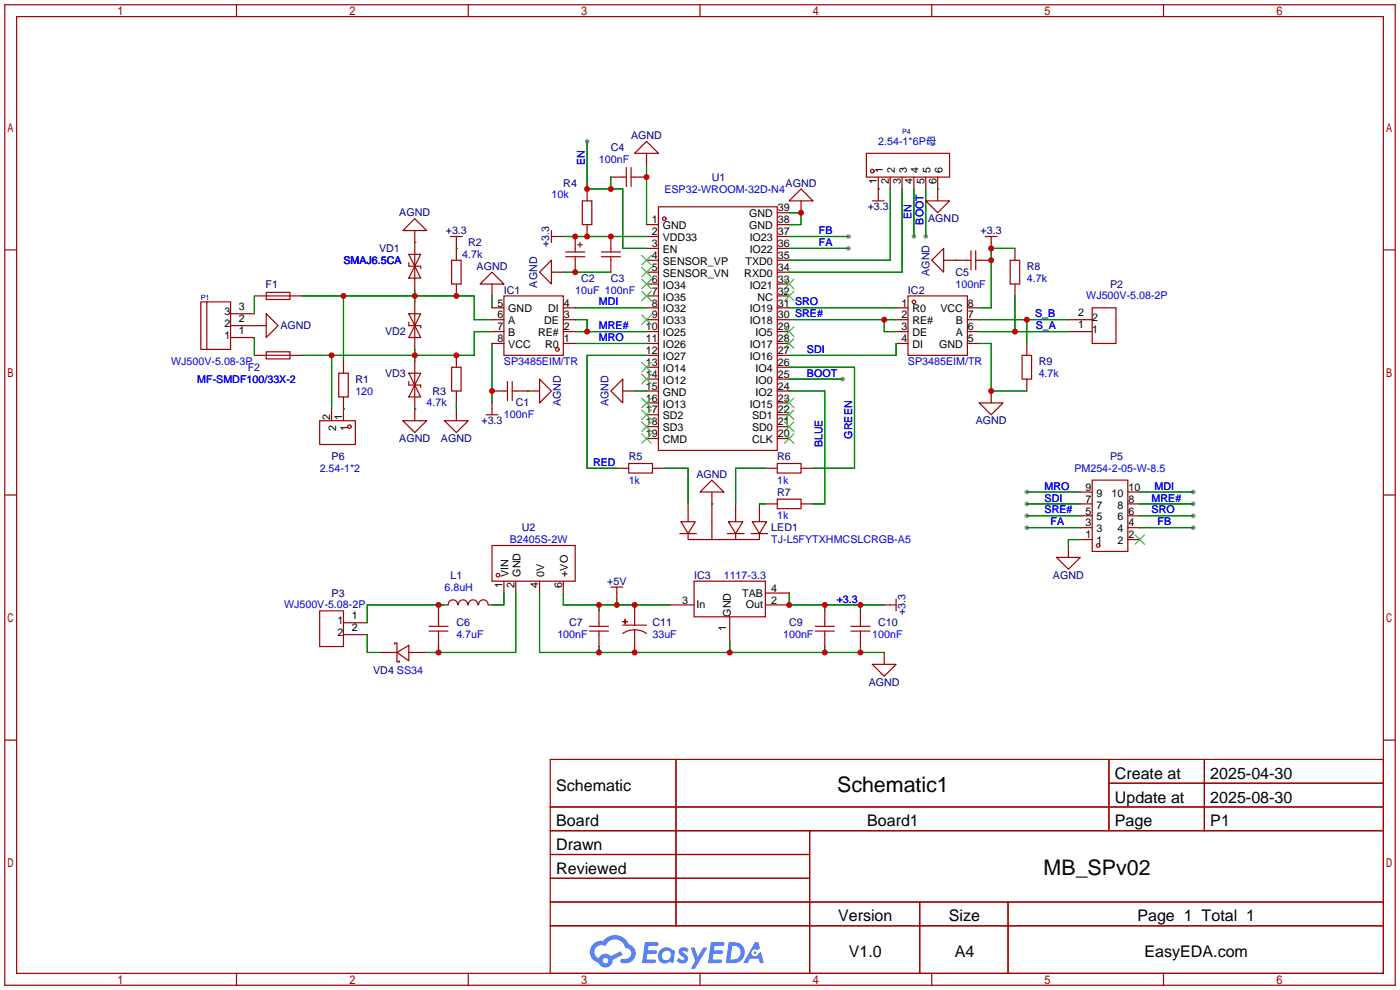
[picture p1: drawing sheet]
<svg xmlns="http://www.w3.org/2000/svg" width="299mm" height="212mm" viewBox="0 0 299 212" stroke-linecap="round" stroke-linejoin="round" font-family="sans-serif">
<g fill="#999">
<circle cx="180.1" cy="81" r=".51"/>
<circle cx="181.4" cy="53.1" r=".51"/>
<circle cx="181.4" cy="50.5" r=".51"/>
<circle cx="195.3" cy="50.5" r=".51"/>
<circle cx="197.9" cy="50.5" r=".51"/>
<circle cx="125.5" cy="30.2" r=".51"/>
<circle cx="255" cy="105.2" r=".51"/>
<circle cx="219.5" cy="105.2" r=".51"/>
<circle cx="255" cy="107.7" r=".51"/>
<circle cx="219.5" cy="107.7" r=".51"/>
<circle cx="255" cy="110.2" r=".51"/>
<circle cx="219.5" cy="110.2" r=".51"/>
<circle cx="219.5" cy="112.8" r=".51"/>
<circle cx="255" cy="112.8" r=".51"/>
</g>
<g fill="none" stroke="#a10000" stroke-width=".25">
<path d="M1 1h297.2v209.6h-297.2zM3.6 3.6h292.1v204.4h-292.1zM50.5 1v2.6M100.1 1v2.6M149.6 1v2.6M199.1 1v2.6M248.7 1v2.6M1 53.4h2.6M295.7 53.4h2.5M1 105.8h2.6M295.7 105.8h2.5M1 158.2h2.6"/>
<path d="M295.7 158.2h2.5M117.6 162.3h178.1v45.7h-178.1zM117.6 172.5h178.1M117.6 177.5h178.1M144.5 162.3v35.6M173 177.5v30.5M237 162.3v15.2M237 167.4h58.7M257.4 162.3v15.2M117.6 182.6h55.4M117.6 192.8h178.1M117.6 187.7h55.4"/>
<path d="M117.6 197.9h178.1M196.6 192.8v15.2M215.4 192.8v15.2M50.5 208v2.6M100.1 208v2.6M149.6 208v2.6M199.1 208v2.6M248.7 208v2.6"/>
</g>
<g fill="#5487ff">
<path d="M145.3 202.7a1.3 1.3 0 0 1 1.9 .3l-.4 .6a.54 .54 0 0 0-.9-.2l.1 .2a1.34 1.34 0 0 1 .9 1.8 1.47 1.47 0 0 1-2.3-.1l.5-.6 .8 .5a.31 .31 0 0 0 .4-.3 .31 .31 0 0 0-.3-.4 1.12 1.12 0 0 1-.7-1.8z"/>
<path d="M147.6 202.5h.9l.6 2 1.2-2h.9l-2.7 4.6h-.9l1-1.7z"/>
<path d="M137.8 201.4h1.7a1.31 1.31 0 0 1 1.2 .2 .4 .4 0 0 1-.3 .5l-1.8 .1-.1 .9h1.6a.4 .4 0 0 1 .4 .4 .4 .4 0 0 1-.5 .4h-1.6l-.2 1.2h1.4a.46 .46 0 0 1 .5 0 .46 .46 0 0 1 .1 .5l-.4 .2h-2.6z"/>
<path d="M151.9 201.4h1.7a1.32 1.32 0 0 1 1.2 .2 .39 .39 0 0 1-.3 .5l-1.8 .1-.1 .9h1.6a.4 .4 0 0 1 .4 .4 .4 .4 0 0 1-.4 .4h-1.7l-.2 1.2h1.4a.46 .46 0 0 1 .5 0 .46 .46 0 0 1 .1 .5l-.4 .2h-2.6z"/>
<path d="M161.3 201.4h.8l.3 1.3-.6 .4a.75 .75 0 0 0-1.1 .3 .75 .75 0 0 0 .5 1 .75 .75 0 0 0 .9-.7l.5-.2 .6 2.3h-.8l-.3-.9h-1.8l-.5 .9h-1z"/>
<path d="M155.7 201.4l-.6 4.4h1.5a2.27 2.27 0 0 0 2.6-2.2 2.27 2.27 0 0 0-2.7-2.2zM156.5 202.1a1.5 1.5 0 0 1 1.8 1.6 1.5 1.5 0 0 1-1.9 1.4h-.3z"/>
<path d="M141.2 203a1.6 1.6 0 0 0-.3 2.3 1.6 1.6 0 0 0 2.3 .2l.7 .3 .3-2.4-.1-.3-.5-.1a1.58 1.58 0 0 0-2.4 0zM141.8 203.5a.98 .98 0 0 1 1.6 .4 .98 .98 0 0 1-1.1 1.3 .94 .94 0 0 1-.9-.7 .94 .94 0 0 1 .4-1z"/>
<path d="M126.8 201.8a2.37 2.37 0 0 0 1.1 4 1.54 1.54 0 0 0 1.8 1 1.54 1.54 0 0 0 1.2-1.6l2.2-1.1-.5-.8-2 1a1.57 1.57 0 0 0-2.7 .5 1.5 1.5 0 0 1-.7-2.1 1.5 1.5 0 0 1 2.2-.5 2.23 2.23 0 0 1 2.3-1.4 2.23 2.23 0 0 1 2 1.8 1.16 1.16 0 0 1 1.2 1.1 1.16 1.16 0 0 1-1.1 1.2h-.7a.47 .47 0 0 0-.5 .4 .47 .47 0 0 0 .4 .5 2.17 2.17 0 0 0 2.5-.9 2.17 2.17 0 0 0-.3-2.7l-.8-.4a3.2 3.2 0 0 0-5.5-.7l-1.1 .1zM128.8 205.3a.6 .6 0 0 1 1.2 0 .6 .6 0 0 1-1.2 0z"/>
<circle cx="161.4" cy="203.6" r=".28"/>
</g>
<g fill="none" stroke="#a10000" stroke-width=".25">
<path d="M130.6 37.8h3.3M133.9 35.8v4.1M134.9 37.8h3.3M134.9 35.8v4.1M138.2 30.2l2.5 2.6h-5.1zM138.2 32.8v2.5M185.2 32.8h17.7v5h-17.7zM187.7 37.8v5.1M190.2 37.8v2.6M192.8 37.8v2.6M195.3 37.8v2.6M197.9 37.8v2.6"/>
<path d="M200.4 37.8v5.1M87.4 54.4h2.5l-1.3 2.5zM87.4 56.1v.8h2.5v.5M88.6 46.7l2.6 2.6h-5.1zM88.6 56.9l1.3 2.5h-2.5zM88.6 49.3v12.7M96.3 50.5h2.5M96.5 55.6h2.1v5.1h-2.1zM97.5 50.5v5.1M105.2 58.2l2.5 2.5h-5.1zM117.9 55.6v5.1l-2.6-2.5zM117.9 50.5h2.5"/>
<path d="M117.9 58.2h2.5M117.9 49.3v2.5M120.9 53.8h4.1M120.9 54.9h4.1M122.9 50.5v3.3M122.9 54.9v3.3M123.4 52.3h1.1M124 51.8v1M124.5 42.9h2v5.1h-2zM125.5 40.4v2.5M125.5 48v2.5M128.5 53.8h4.1"/>
<path d="M128.5 54.9h4.1M130.6 50.5v3.3M130.6 54.9v3.3M138.2 48h2.5M138.2 50.5h2.5M138.2 53.1h2.5M138.2 55.6h2.5M138.2 58.2h2.5M140.7 44.2h25.4v52.1h-25.4zM166.1 45.5h2.6M166.1 48h2.6M166.1 50.5h2.6"/>
<path d="M166.1 53.1h2.6M166.1 55.6h2.6M166.1 58.2h2.6M168.7 42.9l2.5-2.5 2.5 2.5zM171.2 42.9v2.6M186.4 42.9h2.6M197.9 42.9h5l-2.5 2.6zM201.7 53.1v5.1l-2.6-2.6zM201.7 55.6h5.8M207.5 53.6v4.1M208.5 55.6h3.3M208.5 53.6v4.1"/>
<path d="M210.6 50.5h2.5M211.8 50.5v2.6M215.9 55.6h2v5.1h-2zM216.9 53.1v2.5M44.2 64.5h5.1v10.2h-5.1zM44.2 64.5h-1.3v10.2h1.3M49.3 72.1h5.1M49.3 69.6h7.6M49.3 67.1h5.1M54.4 63.2h10.1M54.4 75.9h10.1M56.9 62.5h5.1v1.5h-5.1z"/>
<path d="M56.9 75.2h5.1v1.5h-5.1zM56.9 67.1l2.5 2.5-2.5 2.5zM72.4 79.8h2v5h-2zM73.4 77.2v2.6M87.4 67.1h2.5l-1.3 2.5zM87.4 79.8h2.5l-1.3 2.5zM87.4 68.8v.8h2.5v.5M88.6 69.6l1.3 2.5h-2.5zM88.6 64.5v10.2M88.6 77.2v12.7M96.5 78.5h2.1v5.1h-2.1zM97.5 60.7v2.5"/>
<path d="M97.5 75.9v2.6M105.2 65.8h2.5M105.2 68.3h2.5M105.2 70.9h2.5M105.2 73.4h2.5M105.2 60.7v2.5M107.7 63.2h12.7v12.7h-12.7zM120.4 65.8h2.5M120.4 68.3h2.5M120.4 70.9h2.5M120.4 73.4h2.5M138.2 60.7h2.5"/>
<path d="M138.2 63.2h2.5M138.2 65.8h2.5M138.2 68.3h2.5M138.2 70.9h2.5M138.2 73.4h2.5M138.2 75.9h2.5M138.2 78.5h2.5M166.1 60.7h2.6M166.1 63.2h2.6M166.1 65.8h2.6M166.1 68.3h2.6M166.1 70.9h2.6"/>
<path d="M166.1 73.4h2.6M166.1 75.9h2.6M166.1 78.5h2.6M191.5 65.8h2.6M191.5 68.3h2.6M191.5 70.9h2.6M191.5 73.4h2.6M194.1 63.2h12.7v12.7h-12.7zM206.8 65.8h2.5M206.8 68.3h2.5M206.8 70.9h2.5M206.8 73.4h2.5"/>
<path d="M216.9 60.7v2.5M218.4 75.9h2.1v5.1h-2.1zM219.5 73.4v2.5M228.3 68.3h5.1M228.3 70.9h5.1M233.4 65.8h5.1v7.6h-5.1zM68.3 89.9h7.6v5.1h-7.6zM70.9 87.4v2.5M73.4 84.8v5.1M86.1 89.9h5.1l-2.6 2.6zM87.4 81.5v.8h2.5v.5M88.6 82.3l1.3 2.5h-2.5z"/>
<path d="M95 89.9h5.1l-2.6 2.6zM97.5 83.6v2.5M97.5 87.4v2.5M103.9 88.6h2.5M105.2 83.6h3.3M105.2 86.1v2.5M108.5 81.5v4.1M109.5 83.6h5.8M109.5 81.5v4.1M115.3 81l2.6 2.6-2.6 2.5zM130.6 83.6l2.5-2.6v5.1zM133.1 83.6h2.5"/>
<path d="M134.4 99.1h5v2h-5zM138.2 81h2.5M138.2 83.6h2.5M138.2 86.1h2.5M138.2 88.6h2.5M138.2 91.2h2.5M138.2 93.7h2.5M166.1 99.1h5.1v2h-5.1zM166.1 81h2.6M166.1 83.6h2.6M166.1 86.1h2.6M166.1 88.6h2.6"/>
<path d="M166.1 91.2h2.6M166.1 93.7h2.6M209.3 86.1h5.1l-2.6 2.5zM211.8 83.6v2.5M219.5 81v2.6M105.2 116.6h17.7v7.6h-17.7zM131.8 100.1h2.6M139.4 100.1h2.6M145.3 114h3.5M145.5 111.5h3.1l-1.5 2.5zM147.1 114v1.3h15.2v-1.3M147.1 107.7v3.8"/>
<path d="M149.6 105.2l2.5-2.6 2.6 2.6zM152.1 105.2v10.1M155.4 114h3.6M155.7 111.5h3l-1.5 2.5zM157.2 107.7v3.8M157.2 114v1.3M160.5 114h3.6M160.8 111.5h3l-1.5 2.5zM162.3 107.7v3.8M163.6 100.1h2.5M163.6 107.7h2.5M166.1 106.7h5.1v2h-5.1z"/>
<path d="M171.2 100.1h2.5M171.2 107.7h2.5M225.8 119.1h5.1l-2.6 2.6zM228.3 116.6v2.5M230.9 107.7h2.5M230.9 115.3h2.5M230.9 105.2h2.5M230.9 112.8h2.5M230.9 110.2h2.5M233.4 102.6h7.6v15.3h-7.6zM241 107.7h2.6M241 115.3h2.6"/>
<path d="M241 105.2h2.6M241 112.8h2.6M241 110.2h2.6M68.3 130.6h5.1v7.6h-5.1zM73.4 133.1h5.1M73.4 135.6h5.1M81 139.4h3.8M84.3 137.7v-.3h.5v2M84.8 139.4l2.6-1.5v3.3zM84.8 139.4v2.1h.5v-.3M87.4 139.4h3.8M91.7 134.9h4.1"/>
<path d="M91.7 133.9h4.1M93.7 129.3v4.6M93.7 134.9v4.5M95 129.3h.8M95.8 129.3a1.01 1.01 0 0 1 1-1.1 1.01 1.01 0 0 1 1 1.1M97.9 129.3a1.01 1.01 0 0 1 1.1-1.1 1.01 1.01 0 0 1 1 1.1M100.1 129.3a1.01 1.01 0 0 1 1-1.1 1.01 1.01 0 0 1 1 1.1M102.3 129.3a1.01 1.01 0 0 1 1-1.1 1.01 1.01 0 0 1 1 1.1M104.4 129.3h.8M107.7 124.2v2.5M110.2 124.2v2.5M115.3 124.2v2.5"/>
<path d="M120.4 124.2v2.5M126 134.9h4M126 133.9h4M128 130.6v3.3M128 134.9v3.3M130.6 125.5h2.5M131.8 125.5v2.5M133.1 132.8l1 .1zM133.1 133.6h5.1M133.6 132.3v1.1zM135.6 134.6l-1 .1-1.5 .7M135.6 134.6l1.6 .3 1 .5"/>
<path d="M135.6 129.3v4.3M135.6 134.6v4.8M143.3 129.3h5M148.3 124.2h15.3v7.6h-15.3zM156 131.8v5.1M163.6 129.3h5.1M163.6 126.7h5.1M174.2 134.9h4.1M174.2 133.9h4.1M176.3 130.6v3.3M176.3 134.9v3.3M181.9 134.9h4"/>
<path d="M181.9 133.9h4M183.9 130.6v3.3M183.9 134.9v3.3M189 139.4v2.6M189 129.3h2.5M191.5 128v2.6M186.4 142h5.1l-2.5 2.5z"/>
<circle cx="186.4" cy="36.6" r=".38"/>
<circle cx="142" cy="46.7" r=".38"/>
<circle cx="119.1" cy="74.7" r=".38"/>
<circle cx="195.3" cy="64.5" r=".38"/>
<circle cx="74.7" cy="91.2" r=".38"/>
<circle cx="234.7" cy="116.6" r=".38"/>
<circle cx="106.4" cy="122.9" r=".38"/>
</g>
<g fill="none" stroke="#3c3" stroke-width=".25">
<path d="M137.2 59.7l2 2M137.2 57.2l2 2M137.2 54.6l2 2M139.2 59.7l-2 2M139.2 57.2l-2 2M139.2 54.6l-2 2M167.6 59.7l2.1 2M169.7 59.7l-2.1 2M137.2 77.5l2 2M137.2 67.3l2 2M137.2 62.2l2 2.1M139.2 77.5l-2 2"/>
<path d="M139.2 67.3l-2 2M139.2 62.2l-2 2.1M167.6 62.2l2.1 2.1M167.6 69.8l2.1 2.1M167.6 72.4l2.1 2M169.7 62.2l-2.1 2.1M169.7 69.8l-2.1 2.1M169.7 72.4l-2.1 2M137.2 92.7l2 2M137.2 90.2l2 2M137.2 87.6l2 2.1M137.2 85.1l2 2"/>
<path d="M137.2 80l2 2M139.2 90.2l-2 2M139.2 92.7l-2 2M139.2 87.6l-2 2.1M139.2 85.1l-2 2M139.2 80l-2 2M167.6 85.1l2.1 2M167.6 87.6l2.1 2.1M167.6 90.2l2.1 2M167.6 92.7l2.1 2M169.7 85.1l-2.1 2M169.7 87.6l-2.1 2.1"/>
<path d="M169.7 90.2l-2.1 2M169.7 92.7l-2.1 2M242.6 114.3l2 2M244.6 114.3l-2 2"/>
</g>
<g fill="none" stroke="#008700" stroke-width=".25">
<path d="M125.5 30.2v10.2h7.6v12.7h5.1M130.6 37.8v2.6M138.2 35.3v12.7M88.6 51.8h.1M97.5 53.1h.1M120.4 50.5h17.8M120.4 58.2h10.2M168.7 45.5h2.5v2.5h-2.5M168.7 53.1h12.7M168.7 50.5h12.7M187.7 40.4h.1M190.2 40.4v15.2h-21.5"/>
<path d="M192.8 40.4v17.8h-24.1M195.3 40.4v10.1M197.9 40.4v10.1M200.4 40.4h.1M204.2 55.6h.1M216.9 53.1h-5.1v12.7h-2.5M54.4 69.6h.1M54.4 63.2v3.9M54.4 72.1v3.8M64.5 63.2h36.8v5.1h3.9M70.9 75.9v11.5M73.4 63.2v14"/>
<path d="M88.6 62v2.5M88.6 74.7v2.5M105.2 63.2v2.6M105.2 73.4v12.7M105.2 70.9h-3.9v5h-36.8M122.9 65.8h15.3M122.9 70.9h15.3M122.9 68.3h2.6v2.6M122.9 73.4h15.3M138.2 75.9h-12.7v24.2h6.3M168.7 65.8h22.8M168.7 68.3h22.8"/>
<path d="M168.7 78.5h13.9v21.6h-8.9M189 68.3v2.6h2.5M191.5 73.4v2.5h-22.8M209.3 73.4h2.5v10.2h7.7M209.3 70.9h19M209.3 68.3h19M216.9 63.2v7.7M219.5 68.3v5.1M73.4 87.4h.1M88.6 87.4h.1M97.5 86.1v1.3M112.8 83.6h.1"/>
<path d="M135.6 83.6h2.6M168.7 83.6h7.6v24.1h-2.6M168.7 81h11.4M142 100.1h5.1v7.6M152.1 107.7h.1M162.3 107.7h1.3M163.6 100.1h-6.4v7.6M219.5 107.7h11.4M219.5 105.2h11.4M219.5 110.2h11.4M219.5 112.8h11.4M230.9 115.3h-2.6v1.3"/>
<path d="M243.6 107.7h11.4M243.6 105.2h11.4M243.6 110.2h11.4M243.6 112.8h11.4M78.5 135.6v3.8h2.5M95 129.3h-16.5v3.8M107.7 126.7v2.6h-2.5M110.2 126.7v12.7h-19M115.3 126.7v12.7h73.7M120.4 126.7v2.6h22.9M128 129.3v1.3M128 138.2v1.2"/>
<path d="M131.8 128v1.3M156 136.9v2.5M168.7 126.7v2.6h20.3M176.3 129.3v1.3M176.3 138.2v1.2M183.9 129.3v1.3M183.9 138.2v1.2"/>
</g>
<g fill="#c00">
<circle cx="138.2" cy="37.8" r=".63"/>
<circle cx="171.2" cy="45.5" r=".63"/>
<circle cx="125.5" cy="70.9" r=".63"/>
<circle cx="105.2" cy="83.6" r=".63"/>
<circle cx="131.8" cy="129.3" r=".63"/>
<circle cx="128" cy="129.3" r=".63"/>
<circle cx="135.6" cy="129.3" r=".63"/>
<circle cx="135.6" cy="139.4" r=".63"/>
<circle cx="128" cy="139.4" r=".63"/>
<circle cx="156" cy="139.4" r=".63"/>
<circle cx="176.3" cy="139.4" r=".63"/>
<circle cx="183.9" cy="139.4" r=".63"/>
<circle cx="176.3" cy="129.3" r=".63"/>
<circle cx="183.9" cy="129.3" r=".63"/>
<circle cx="168.7" cy="129.3" r=".63"/>
<circle cx="93.7" cy="129.3" r=".63"/>
<circle cx="88.6" cy="63.2" r=".63"/>
<circle cx="97.5" cy="63.2" r=".63"/>
<circle cx="73.4" cy="63.2" r=".63"/>
<circle cx="88.6" cy="75.9" r=".63"/>
<circle cx="97.5" cy="75.9" r=".63"/>
<circle cx="70.9" cy="75.9" r=".63"/>
<circle cx="122.9" cy="50.5" r=".63"/>
<circle cx="125.5" cy="50.5" r=".63"/>
<circle cx="130.6" cy="50.5" r=".63"/>
<circle cx="122.9" cy="58.2" r=".63"/>
<circle cx="125.5" cy="40.4" r=".63"/>
<circle cx="130.6" cy="40.4" r=".63"/>
<circle cx="211.8" cy="83.6" r=".63"/>
<circle cx="189" cy="68.3" r=".63"/>
<circle cx="219.5" cy="68.3" r=".63"/>
<circle cx="216.9" cy="70.9" r=".63"/>
<circle cx="211.8" cy="53.1" r=".63"/>
<circle cx="211.8" cy="55.6" r=".63"/>
<circle cx="93.7" cy="139.4" r=".63"/>
</g>
<g font-size="4.6">
<text x="178.9" y="169.3">Schematic1</text>
<text x="223" y="187.1">MB_SPv02</text>
</g>
<g font-size="3.4">
<text x="238.3" y="166.4">Create at</text>
<text x="258.7" y="166.4">2025-04-30</text>
<text x="118.9" y="169">Schematic</text>
<text x="238.3" y="171.5">Update at</text>
<text x="258.7" y="171.5">2025-08-30</text>
<text x="118.9" y="176.6">Board</text>
<text x="185.3" y="176.6">Board1</text>
<text x="238.3" y="176.6">Page</text>
<text x="258.7" y="176.6">P1</text>
<text x="118.9" y="181.7">Drawn</text>
<text x="118.9" y="186.8">Reviewed</text>
<text x="179.1" y="196.9">Version</text>
<text x="202.8" y="196.9">Size</text>
<text x="243.1" y="196.9">Page 1 Total 1</text>
<text x="181.4" y="204.5">V1.0</text>
<text x="204" y="204.5">A4</text>
<text x="244.6" y="204.5">EasyEDA.com</text>
</g>
<g font-size="2.3" fill="#000080">
<text x="134.9" y="29.7">AGND</text>
<text x="130.6" y="32.3">C4</text>
<text x="120.4" y="39.9">R4</text>
<text x="152.1" y="38.6">U1</text>
<text x="167.9" y="39.9">AGND</text>
<text x="85.3" y="46.2">AGND</text>
<text x="185.4" y="45">+3.3</text>
<text x="198.4" y="47.5">AGND</text>
<text x="81" y="53.8">VD1</text>
<text x="95.3" y="50">+3.3</text>
<text x="100.1" y="52.6">R2</text>
<text x="117.3" y="52.8" transform="rotate(-90 117.3 52.8)">+3.3</text>
<text x="209.6" y="50">+3.3</text>
<text x="101.9" y="57.7">AGND</text>
<text x="198.6" y="58.9" transform="rotate(-90 198.6 58.9)">AGND</text>
<text x="204.2" y="58.9">C5</text>
<text x="219.5" y="57.7">R8</text>
<text x="56.8" y="61.5">F1</text>
<text x="107.7" y="62.7">IC1</text>
<text x="114.8" y="61.5" transform="rotate(-90 114.8 61.5)">AGND</text>
<text x="124.2" y="60.2">C2</text>
<text x="130.6" y="60.2">C3</text>
<text x="194.1" y="62.7">IC2</text>
<text x="237.2" y="61.5">P2</text>
<text x="59.9" y="70.4">AGND</text>
<text x="82.3" y="71.6">VD2</text>
<text x="222" y="78">R9</text>
<text x="53" y="79.2">F2</text>
<text x="75.9" y="81.8">R1</text>
<text x="82.3" y="80.5">VD3</text>
<text x="92.5" y="84.3">R3</text>
<text x="110.2" y="86.9">C1</text>
<text x="119.9" y="86.9" transform="rotate(-90 119.9 86.9)">AGND</text>
<text x="130" y="86.9" transform="rotate(-90 130 86.9)">AGND</text>
<text x="85.3" y="94.5">AGND</text>
<text x="94.2" y="94.5">AGND</text>
<text x="102.9" y="90.7">+3.3</text>
<text x="208.5" y="90.7">AGND</text>
<text x="70.9" y="98.3">P6</text>
<text x="134.4" y="98.3">R5</text>
<text x="166.1" y="98.3">R6</text>
<text x="237.2" y="98.3">P5</text>
<text x="148.8" y="102.1">AGND</text>
<text x="166.1" y="105.9">R7</text>
<text x="111.5" y="113.5">U2</text>
<text x="164.8" y="113.5">LED1</text>
<text x="96.3" y="123.7">L1</text>
<text x="129.8" y="125">+5V</text>
<text x="148.3" y="123.7">IC3</text>
<text x="225" y="123.7">AGND</text>
<text x="70.9" y="127.5">P3</text>
<text x="193.5" y="131.5" transform="rotate(-90 193.5 131.5)">+3.3</text>
<text x="97.5" y="133.9">C6</text>
<text x="121.7" y="133.9">C7</text>
<text x="139.4" y="133.9">C11</text>
<text x="168.7" y="133.9">C9</text>
<text x="187.7" y="133.9">C10</text>
<text x="79.8" y="144">VD4 SS34</text>
<text x="185.7" y="146.6">AGND</text>
</g>
<g font-size="2.3" fill="#00f">
<text x="125" y="35.3" transform="rotate(-90 125 35.3)">EN</text>
<text x="128" y="34.8">100nF</text>
<text x="187.7" y="31">2.54-1*6P母</text>
<text x="142" y="41.1">ESP32-WROOM-32D-N4</text>
<text x="117.9" y="42.4">10k</text>
<text x="194.8" y="46.7" transform="rotate(-90 194.8 46.7)">EN</text>
<text x="175" y="52.6">FA</text>
<text x="175" y="50">FB</text>
<text x="197.4" y="48" transform="rotate(-90 197.4 48)">BOOT</text>
<text x="73.4" y="56.4">SMAJ6.5CA</text>
<text x="98.8" y="55.1">4.7k</text>
<text x="122.9" y="62.7">10uF 100nF</text>
<text x="128" y="65.3">MDI</text>
<text x="204.2" y="61.5">100nF</text>
<text x="219.5" y="60.2">4.7k</text>
<text x="232.2" y="64">WJ500V-5.08-2P</text>
<text x="128" y="70.4">MRE#</text>
<text x="221.2" y="67.8">S_B</text>
<text x="221.4" y="70.4">S_A</text>
<text x="36.6" y="78">WJ500V-5.08-3P</text>
<text x="107.7" y="78">SP3485EIM/TR</text>
<text x="128" y="72.9">MRO</text>
<text x="172.5" y="75.4">SDI</text>
<text x="194.1" y="78">SP3485EIM/TR</text>
<text x="42.2" y="81.8">MF-SMDF100/33X-2</text>
<text x="172.5" y="80.5">BOOT</text>
<text x="222" y="80.5">4.7k</text>
<text x="75.9" y="84.3">120</text>
<text x="91.2" y="86.9">4.7k</text>
<text x="107.7" y="89.4">100nF</text>
<text x="175.8" y="95.6" transform="rotate(-90 175.8 95.6)">BLUE</text>
<text x="182.1" y="93.7" transform="rotate(-90 182.1 93.7)">GREEN</text>
<text x="68.3" y="100.8">2.54-1*2</text>
<text x="126.7" y="99.6">RED</text>
<text x="229.6" y="100.8">PM254-2-05-W-8.5</text>
<text x="134.4" y="103.4">1k</text>
<text x="166.1" y="103.4">1k</text>
<text x="223.3" y="104.6">MRO</text>
<text x="223.3" y="107.2">SDI</text>
<text x="246.1" y="107.2">MRE#</text>
<text x="246.8" y="104.6">MDI</text>
<text x="166.1" y="111">1k</text>
<text x="223.3" y="109.7">SRE#</text>
<text x="224.5" y="112.3">FA</text>
<text x="246.1" y="109.7">SRO</text>
<text x="247.4" y="112.3">FB</text>
<text x="109" y="116.1">B2405S-2W</text>
<text x="164.8" y="116.1">TJ-L5FYTXHMCSLCRGB-A5</text>
<text x="154.7" y="123.7">1117-3.3</text>
<text x="60.7" y="130">WJ500V-5.08-2P</text>
<text x="95" y="126.2">6.8uH</text>
<text x="178.8" y="128.8">+3.3</text>
<text x="97.5" y="136.4">4.7uF</text>
<text x="119.1" y="136.4">100nF</text>
<text x="139.4" y="136.4">33uF</text>
<text x="167.4" y="136.4">100nF</text>
<text x="186.4" y="136.4">100nF</text>
</g>
<g font-size="2.3">
<text x="187.4" y="39.2" transform="rotate(-90 187.4 39.2)">1</text>
<text x="188.7" y="36.9" transform="rotate(-90 188.7 36.9)">1</text>
<text x="190" y="39.2" transform="rotate(-90 190 39.2)">2</text>
<text x="191.2" y="36.9" transform="rotate(-90 191.2 36.9)">2</text>
<text x="192.5" y="39.2" transform="rotate(-90 192.5 39.2)">3</text>
<text x="193.8" y="36.9" transform="rotate(-90 193.8 36.9)">3</text>
<text x="195.1" y="39.2" transform="rotate(-90 195.1 39.2)">4</text>
<text x="196.3" y="36.9" transform="rotate(-90 196.3 36.9)">4</text>
<text x="197.6" y="39.2" transform="rotate(-90 197.6 39.2)">5</text>
<text x="198.9" y="36.9" transform="rotate(-90 198.9 36.9)">5</text>
<text x="200.1" y="39.2" transform="rotate(-90 200.1 39.2)">6</text>
<text x="201.4" y="36.9" transform="rotate(-90 201.4 36.9)">6</text>
<text x="139.3" y="47.7">1</text>
<text x="160.1" y="46.5">GND</text>
<text x="166.2" y="45.2">39</text>
<text x="166.2" y="47.7">38</text>
<text x="139.3" y="52.8">3</text>
<text x="139.3" y="50.3">2</text>
<text x="141.7" y="51.5">VDD33</text>
<text x="141.7" y="49">GND</text>
<text x="160.1" y="49">GND</text>
<text x="160.2" y="51.5">IO23</text>
<text x="166.2" y="50.3">37</text>
<text x="166.2" y="52.8">36</text>
<text x="139.3" y="57.9">5</text>
<text x="139.3" y="55.4">4</text>
<text x="141.7" y="59.2">SENSOR_VN</text>
<text x="141.7" y="56.6">SENSOR_VP</text>
<text x="141.7" y="54.1">EN</text>
<text x="159.1" y="59.2">RXD0</text>
<text x="159.3" y="56.6">TXD0</text>
<text x="160.2" y="54.1">IO22</text>
<text x="166.2" y="55.4">35</text>
<text x="166.2" y="57.9">34</text>
<text x="106.3" y="65.5">5</text>
<text x="120.5" y="65.5">4</text>
<text x="139.3" y="65.5">8</text>
<text x="139.3" y="63">7</text>
<text x="139.3" y="60.4">6</text>
<text x="141.7" y="64.2">IO35</text>
<text x="141.7" y="61.7">IO34</text>
<text x="160.2" y="61.7">IO21</text>
<text x="161.9" y="64.2">NC</text>
<text x="166.2" y="60.4">33</text>
<text x="166.2" y="63">32</text>
<text x="166.2" y="65.5">31 SRO</text>
<text x="192.7" y="65.5">1</text>
<text x="206.9" y="65.5">8</text>
<text x="48" y="69.8">2</text>
<text x="48" y="67.3">3</text>
<text x="51" y="71.4">1</text>
<text x="51" y="68.8">2</text>
<text x="51" y="66.3">3</text>
<text x="106.3" y="70.6">7</text>
<text x="106.3" y="68.1">6</text>
<text x="108.6" y="71.9">B</text>
<text x="108.6" y="69.3">A</text>
<text x="108.6" y="66.8">GND</text>
<text x="115" y="71.9">RE#</text>
<text x="116.3" y="69.3">DE</text>
<text x="117.2" y="66.8">DI</text>
<text x="120.5" y="68.1">3</text>
<text x="120.5" y="70.6">2</text>
<text x="138" y="70.6">10</text>
<text x="139.3" y="68.1">9</text>
<text x="141.7" y="71.9">IO25</text>
<text x="141.7" y="69.3">IO33</text>
<text x="141.7" y="66.8">IO32</text>
<text x="160.2" y="66.8">IO19</text>
<text x="160.2" y="69.3">IO18</text>
<text x="161.5" y="71.9">IO5</text>
<text x="166.2" y="68.1">30 SRE#</text>
<text x="166.2" y="70.6">29</text>
<text x="192.7" y="70.6">3</text>
<text x="192.7" y="68.1">2</text>
<text x="195" y="71.9">DE</text>
<text x="195" y="69.3">RE#</text>
<text x="195" y="66.8">R0</text>
<text x="201" y="66.8">VCC</text>
<text x="204.3" y="69.3">B</text>
<text x="204.3" y="71.9">A</text>
<text x="206.9" y="68.1">7</text>
<text x="206.9" y="70.6">6</text>
<text x="230.4" y="70.1">1</text>
<text x="230.4" y="67.6">2</text>
<text x="233.4" y="71.1">1</text>
<text x="233.4" y="68.6">2</text>
<text x="48" y="72.4">1</text>
<text x="106.3" y="73.1">8</text>
<text x="108.6" y="74.4">VCC</text>
<text x="116.5" y="74.4">R0</text>
<text x="120.5" y="73.1">1</text>
<text x="138" y="75.7">12</text>
<text x="138" y="73.1">11</text>
<text x="141.7" y="76.9">IO27</text>
<text x="141.7" y="74.4">IO26</text>
<text x="160.2" y="74.4">IO17</text>
<text x="160.2" y="76.9">IO16</text>
<text x="166.2" y="73.1">28</text>
<text x="166.2" y="75.7">27</text>
<text x="192.7" y="73.1">4</text>
<text x="195" y="74.4">DI</text>
<text x="200.7" y="74.4">GND</text>
<text x="206.9" y="73.1">5</text>
<text x="138" y="83.3">15</text>
<text x="138" y="80.8">14</text>
<text x="138" y="78.2">13</text>
<text x="141.7" y="82">IO12</text>
<text x="141.7" y="79.5">IO14</text>
<text x="161.5" y="79.5">IO4</text>
<text x="161.5" y="82">IO0</text>
<text x="166.2" y="78.2">26</text>
<text x="166.2" y="80.8">25</text>
<text x="166.2" y="83.3">24</text>
<text x="70.6" y="89.8" transform="rotate(-90 70.6 89.8)">2</text>
<text x="73.1" y="89.8" transform="rotate(-90 73.1 89.8)">1</text>
<text x="138" y="88.4">17</text>
<text x="138" y="85.8">16</text>
<text x="141.7" y="89.6">SD2</text>
<text x="141.7" y="87.1">IO13</text>
<text x="141.7" y="84.6">GND</text>
<text x="160.2" y="87.1">IO15</text>
<text x="160.7" y="89.6">SD1</text>
<text x="161.5" y="84.6">IO2</text>
<text x="166.2" y="85.8">23</text>
<text x="166.2" y="88.4">22</text>
<text x="71.9" y="92.1" transform="rotate(-90 71.9 92.1)">2</text>
<text x="74.4" y="92.1" transform="rotate(-90 74.4 92.1)">1</text>
<text x="138" y="93.5">19</text>
<text x="138" y="90.9">18</text>
<text x="141.7" y="94.7">CMD</text>
<text x="141.7" y="92.2">SD3</text>
<text x="160.7" y="92.2">SD0</text>
<text x="160.7" y="94.7">CLK</text>
<text x="166.2" y="90.9">21</text>
<text x="166.2" y="93.5">20</text>
<text x="232" y="107.4">7</text>
<text x="232" y="104.9">9</text>
<text x="234.4" y="106.2">9</text>
<text x="237.6" y="106.2">10</text>
<text x="241.2" y="104.9">10</text>
<text x="241.2" y="107.4">8</text>
<text x="232" y="112.5">3</text>
<text x="232" y="110">5</text>
<text x="234.4" y="113.8">3</text>
<text x="234.4" y="111.2">5</text>
<text x="234.4" y="108.7">7</text>
<text x="238.8" y="108.7">8</text>
<text x="238.8" y="111.2">6</text>
<text x="238.8" y="113.8">4</text>
<text x="241.2" y="110">6</text>
<text x="241.2" y="112.5">4</text>
<text x="232" y="115">1</text>
<text x="234.4" y="116.3">1</text>
<text x="238.8" y="116.3">2</text>
<text x="241.2" y="115">2</text>
<text x="107.4" y="125.6" transform="rotate(-90 107.4 125.6)">1</text>
<text x="108.7" y="123.3" transform="rotate(-90 108.7 123.3)">VIN</text>
<text x="110" y="125.6" transform="rotate(-90 110 125.6)">2</text>
<text x="111.2" y="123.3" transform="rotate(-90 111.2 123.3)">GND</text>
<text x="115" y="125.6" transform="rotate(-90 115 125.6)">4</text>
<text x="116.3" y="123.3" transform="rotate(-90 116.3 123.3)">0V</text>
<text x="120.1" y="125.6" transform="rotate(-90 120.1 125.6)">6</text>
<text x="121.4" y="123.3" transform="rotate(-90 121.4 123.3)">+VO</text>
<text x="145.8" y="129">3</text>
<text x="148.8" y="130">In</text>
<text x="156.2" y="131.8" transform="rotate(-90 156.2 131.8)">GND</text>
<text x="158.6" y="127.5">TAB</text>
<text x="159.4" y="130">Out</text>
<text x="164.8" y="126.5">4</text>
<text x="164.8" y="129">2</text>
<text x="72.1" y="133.4">1</text>
<text x="72.1" y="135.9">2</text>
<text x="75.2" y="132.3">1</text>
<text x="75.2" y="134.9">2</text>
<text x="155.2" y="134.9" transform="rotate(-90 155.2 134.9)">1</text>
</g>
<g font-size="1.5" fill="#000080">
<text x="192.8" y="28.6">P4</text>
<text x="42.9" y="64.2">P1</text>
</g>
</svg>
